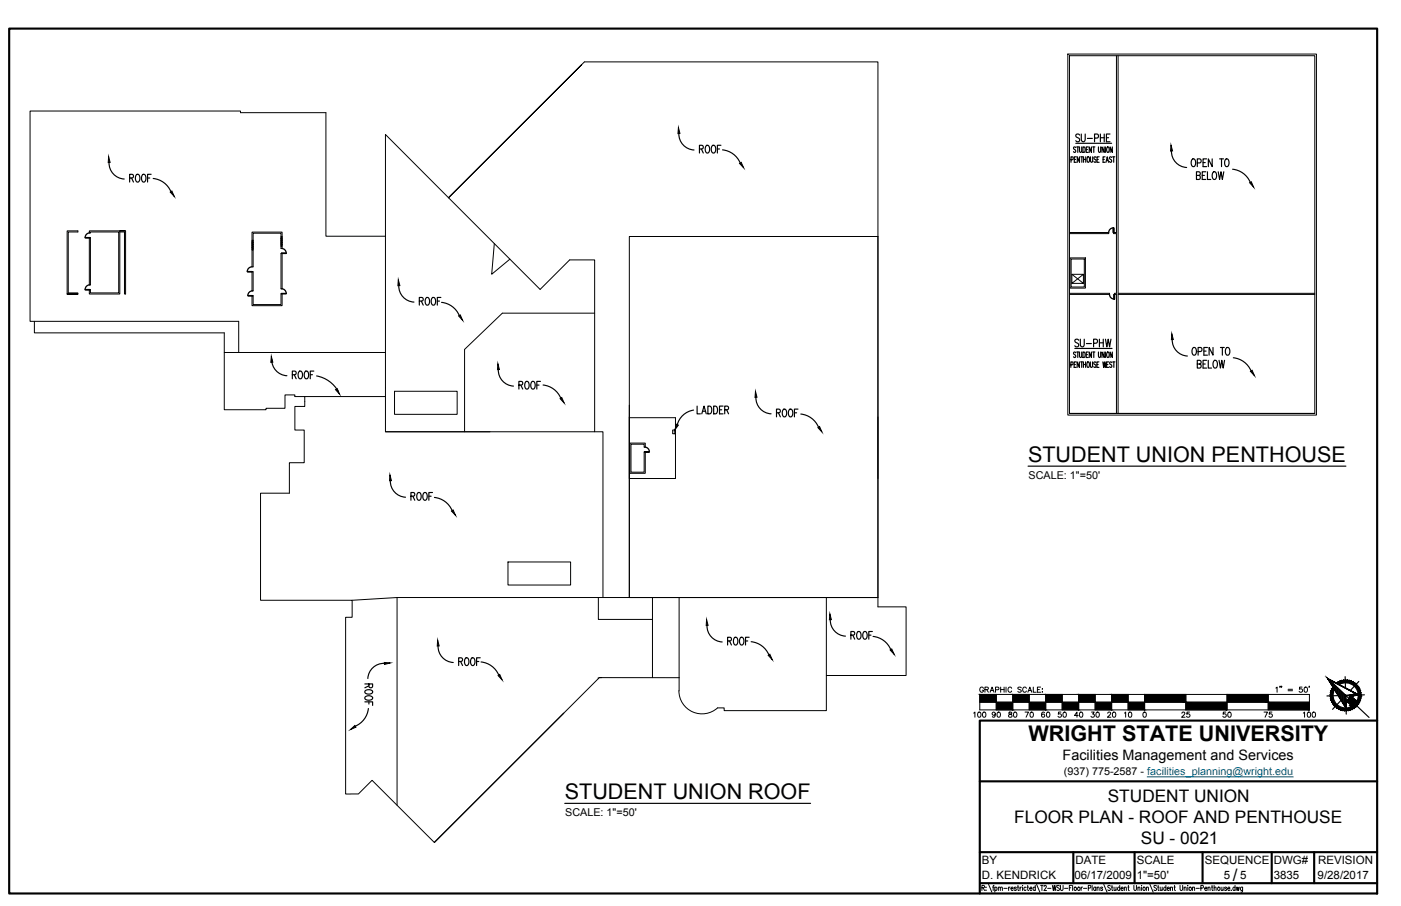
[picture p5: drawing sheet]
<svg xmlns="http://www.w3.org/2000/svg" width="432mm" height="279mm" viewBox="0 0 432 279" stroke-linecap="round" stroke-linejoin="round" font-family="sans-serif">
<!-- layer: A-EXISTING -->
<g fill="none" stroke="#000" stroke-width=".31">
<path d="M179.3 19.9l-41.1 41.1 41.9-41.9h90.5v165.2h-148.2l-13.9 .8M329.1 16.7h76.6v111.3h-76.6zM329.6 17.2h75.6v110.3h-75.6zM344.1 17.2v54.5h-.9M344.6 17.2v73.3h60.6M118.8 41.5l47.7 47.8 9.1-9.1h7.7v53h-64.5zM27.5 71.2h9.4v19.5h-9.4v-1.3h.4v.9h8.7v-18.8h-8.7v.3h-.4zM27.5 73.3h.4v14.6h-.4zM38.5 71.2h-1.6h1.8v19.5h-.3v-19.2h-1.5M77.7 71.6h9.2v5h-.3v-4.7h-8.6v10.4h-.3zM77.7 76.9l.3 .2h-.3M77.7 76.4l.3 .1-.3-.1"/>
<path d="M77.7 75.8l.3 .2-.3-.2M77.7 75.2l.3 .2-.3-.2M77.7 74.7l.3 .1-.3-.1M77.7 76.7l.3 .2M77.7 76.6l.3 .1M77.7 76.2l.3 .1M77.7 76l.3 .2M77.7 75.6l.3 .2M77.7 75.4l.3 .2M77.7 75l.3 .2M77.7 74.9l.3 .1M77.7 74.5l.3 .1"/>
<path d="M77.7 74.3l.3 .2M78 74.1h-.3l.3 .2M86.6 75.8l.3 .2h-.3M86.6 75.2l.3 .2-.3-.2M86.6 74.6l.3 .2-.3-.2M86.6 74.1l.3 .1-.3-.1M86.6 73.5l.3 .2-.3-.2M86.6 78.2h.3v10.9h-.3zM86.6 75.6l.3 .2M86.6 75.4l.3 .2M86.6 75l.3 .2M86.6 74.8l.3 .2"/>
<path d="M86.6 74.5l.3 .1M86.6 74.3l.3 .1M86.6 73.9l.3 .2M86.6 73.7l.3 .2M86.6 73.3l.3 .2M86.6 73.1l.3 .2M86.9 73h-.3l.3 .1M118.8 72.8h-18.4v-38.1h-26.3v-.5h-64.8v64.9h64.3v9.6h-4.5v17.7h12.9v-.5h5.8v-4.1h3.1v.5h3v3h-3v7.3h2.9v10.1h-4.6v9.4h-8.9v33h28.2v5.3h-2v54.5l4-.1 4.2-4.2 19.2 19.2M152.4 75.1l-.9 9.5 5.7-4.7M194 72.9h76.6v111.4h-76.6zM329.6 71.7h12.1v.3h-12.1M329.8 79.5h4.7v9.4h-4.7z"/>
<path d="M330.1 79.9h4.1v8.6h-4.1zM343.2 71.7v.3h.9v18.5h-.6v.3M10.6 99.1v3.6h58.5v6M20.7 90.7v-19.5h3.3v.3h-3v18.8h3v.4M24 90.7h-3.3h3.3M77.7 91.2h.3v2.7h8.6v-3.3h.3v3.7h-9.2zM77.7 83.7v6h.3v-5.9h-.3M183.3 96.6h-28.5l-11.6 11.2v25.4M329.6 90.8h12.4M329.6 90.5h12.4v.3M330.4 84.6l3.5 2.8h-3.5M333.9 84.6l-3.5 2.8v-2.8h3.5v2.8"/>
<path d="M343.4 90.8h.7v36.7M405.2 90.8h-60.6v36.7M73.6 108.7h45.2M93.9 122.3h24.9M118.8 133.2h32.2M121.6 120.7h19.3v7.1h-19.3zM183.3 133.2h2.5v51.1M194 124.9v59.4h76.6v2.8h8.7v21.2h-24.6v10.9h-31.5v-.9h-2M194 128.8h14.2v18.8h-14.2M194.1 136.6h4.8v1.3h-.4v-.9h-4v8.6h4v-6.2h.4v6.6h-4.8zM207.3 132.6h.7v1.2h-.7zM270.6 128.6v19"/>
<path d="M329.6 127.5h75.6M156.6 173.3h19.3v7.1h-19.3zM122.4 184.3v64M184.4 184.3v6.7h16.7M201.1 184.3v24.7M209.3 184.3v24.7M254.7 184.3v24M184.4 209.3h.1M184.7 209l-50.8 50.8 39.9-39.9M185.4 209h-.7h24.6M209.3 209v4.1a7.1 7.1 0 0 0 4.2 6.5 7.1 7.1 0 0 0 7.7-1.3"/>
</g>
<!-- layer: A-DOOR -->
<g fill="none" stroke="#000" stroke-width=".4">
<path d="M26.2 73.3h1.5zM27.7 71.8a1.45 1.45 0 0 0-1.5 1.5M86.8 76.6a1.45 1.45 0 0 1 1.4 1.5M86.8 78.1l1.4 .1zM343.2 70.3a1.45 1.45 0 0 0-1.5 1.4M343.2 70.3v1.4zM343.2 70.3v1.4M343.2 70.3v1.4v-1.4M26.2 89.3l1.5 .1zM27.7 87.8a1.45 1.45 0 0 0-1.5 1.5M76.2 83.7l1.5 .1zM76.4 91.2h1.4z"/>
<path d="M77.7 82.3a1.45 1.45 0 0 0-1.5 1.4M77.8 89.7a1.45 1.45 0 0 0-1.4 1.4M86.8 89a1.45 1.45 0 0 1 1.4 1.5M86.8 90.5l1.4 .1zM342 90.8a1.45 1.45 0 0 0 1.4 1.4v-1.4M343.4 90.8l.1 1.5zM198.7 137.9a1.45 1.45 0 0 1 1.4 1.4M198.7 139.3l1.4 .1z"/>
</g>
<!-- layer: A-NOTE -->
<g fill="none" stroke="#000" stroke-width=".36">
<path d="M33.6 50.1a4.9 4.9 0 0 0 4.7 5.1M47.2 55a6.7 6.7 0 0 1 5.5 4.1M209.2 41.2a4.9 4.9 0 0 0 4.7 5.1M222.7 46.2a6.7 6.7 0 0 1 5.4 4.1M361.1 46.6a4.9 4.9 0 0 0 4.6 5.1M367.5 49.1l.2-.1a1.25 1.25 0 0 1 .8 1.2 1.25 1.25 0 0 1-.8 1.2 1.6 1.6 0 0 1-.2-2.3zM368.8 54.1l1-.1 .1-.3-.1-.6-1-.1v2.3l1.1-.2v-.5l-.4-.5M369 50.2l1-.1 .2-.3-.2-.7-1-.1v2.4M370.5 54.1h.7M370.8 50.1h.7M371.6 53h-1.1v2.3h1.1M371.9 49h-1.1v2.4h1.1"/>
<path d="M372.1 53v2.3h1.1M373.6 49v2.4l-1.2-2.4v2.4M373.9 53.1l.2-.1a1.32 1.32 0 0 1 .5 2.2l-.1 .1a1.31 1.31 0 0 1-.6-2.2zM375.5 53l.4 2.3 .4-2.3 .4 2.3 .5-2.3M375.9 49h1.2M376.5 49v2.4M377.8 49.1l.1-.1a1.25 1.25 0 0 1 .9 1.2 1.25 1.25 0 0 1-.9 1.2 1.66 1.66 0 0 1-.1-2.3zM379.9 52.2a6.7 6.7 0 0 1 5.4 4M122.9 88.1a4.9 4.9 0 0 0 4.7 5.1M136.1 93.2a6.7 6.7 0 0 1 5.4 4.1M83.8 110.8a4.9 4.9 0 0 0 4.6 5.1M97.6 115.9a9.6 9.6 0 0 1 6.7 4.8"/>
<path d="M153.6 114a4.9 4.9 0 0 0 4.7 5.1M167.4 118.7a6.7 6.7 0 0 1 5.4 4.1M361.3 104.7a4.9 4.9 0 0 0 4.7 5.1M367.7 107.3l.2-.1a1.32 1.32 0 0 1 .5 2.2l-.2 .1a1.31 1.31 0 0 1-.5-2.2zM369 112.3l1-.1 .2-.4-.2-.6-1-.1v2.4h.8l.3-.2 .1-.6-.4-.4M369.3 108.4l1-.1 .2-.4-.2-.6-1-.1v2.3M370.8 112.3h.7M371 108.3h.7M371.9 111.1h-1.1v2.4h1.1M372.1 107.2h-1.1v2.3h1.1M372.4 111.1v2.4h1M373.9 107.2v2.3l-1.2-2.3v2.3"/>
<path d="M374.2 111.2l.2-.1a1.25 1.25 0 0 1 .8 1.2 1.25 1.25 0 0 1-.8 1.2 1.66 1.66 0 0 1-.2-2.3zM375.7 111.1l.4 2.4 .5-2.4 .4 2.4 .4-2.4M376.1 107.2h1.2M376.7 107.2v2.3M378 107.3l.2-.1a1.31 1.31 0 0 1 .5 2.2l-.2 .1a1.3 1.3 0 0 1-.9-.9 1.3 1.3 0 0 1 .4-1.3zM380.1 110.3a6.7 6.7 0 0 1 5.5 4.1M213.8 126.5a6.2 6.2 0 0 0-5.1 4.6M214.9 125.2v2.4h1M216.3 127.6l.7-2.4 .7 2.4M216.5 126.8h.9M218.2 125.2a1.29 1.29 0 0 1 1.2 .9 1.29 1.29 0 0 1-.4 1.4l-.8 .1zM220 125.2a1.29 1.29 0 0 1 1.2 .9 1.29 1.29 0 0 1-.4 1.4l-.8 .1z"/>
<path d="M221.8 126.4h.6M222.9 125.2h-1.1v2.4h1.1M223.4 126.4l1-.1 .2-.4-.2-.5-1-.2v2.4M224 126.4l.6 1.2M233 122.5a4.9 4.9 0 0 0 4.7 5.1M246.8 127.7a6.7 6.7 0 0 1 5.5 4M120.3 148.3a4.9 4.9 0 0 0 4.7 5M133.9 153.4a6.7 6.7 0 0 1 5.4 4M135 199.2a4.9 4.9 0 0 0 4.7 5.1M217.9 192.9a4.9 4.9 0 0 0 4.7 5.1M231.5 197.9a6.7 6.7 0 0 1 5.5 4M255.9 191.1a4.9 4.9 0 0 0 4.7 5.1"/>
<path d="M269.1 196.3a6.7 6.7 0 0 1 5.4 4M113.5 218.5a6.7 6.7 0 0 1-4 5.4M118.4 204.6a4.9 4.9 0 0 0-5 4.6M148.3 204.1a6.7 6.7 0 0 1 5.4 4.1"/>
</g>
<g fill="#000" stroke="#000" stroke-width=".31">
<path d="M33.5 48.3l.4 1.8h-.5zM52.5 59.2l.5-.3 .7 1.7zM209.1 39.3l.5 1.8-.6 .1zM227.9 50.4l.5-.3 .8 1.7zM360.9 44.7l.5 1.8-.6 .1zM385.1 56.4l.5-.4 .8 1.7zM122.8 86.3l.4 1.8h-.6zM141.3 97.4l.6-.3 .7 1.7zM83.6 109.9l.5 1.8-.6 .1zM103.4 120.2l.5-.4 .8 1.8zM153.5 112.2l.4 1.8h-.6zM361.2 102.9l.4 1.8h-.6z"/>
<path d="M385.4 114.5l.5-.3 .7 1.7zM172.6 122.9l.5-.3 .8 1.7zM208.5 130.8l.6 .3-1.1 1.5zM232.8 120.7l.5 1.8-.6 .1zM252.1 131.9l.5-.4 .7 1.7zM120.2 146.4l.4 1.8-.5 .1zM139.1 157.6l.6-.3 .7 1.7zM134.9 197.4l.5 1.8h-.6zM217.8 191.1l.4 1.8h-.6zM255.8 189.3l.4 1.8h-.6zM118.4 204.3l1.9 .1-1.8 .5zM153.5 208.3l.5-.3 .8 1.7z"/>
<path d="M236.8 202.1l.5-.3 .7 1.6zM274.3 200.4l.5-.3 .8 1.7zM108 225l1.4-1.3 .3 .6z"/>
</g>
<!-- layer: BORDER -->
<path d="M2.8 8.8h421.6v266.7h-421.6zM424.4 222.2h-122.4v53.3M302 241h122.4M302 262.8h122.4M302.1 272.4h122.3M330.8 262.8v9.6M349.7 262.8v9.6M370.6 262.8v9.6M392 262.8v9.6M405 262.8v9.6" fill="none" stroke="#000" stroke-width=".66"/>
<!-- layer: BORDER-NOTE -->
<g fill="none" stroke="#000" stroke-width=".31">
<path d="M302.6 273.8l.7-.1v-.6l-.7-.1v1.6M303 273.8l.4 .8M303.9 273.6h.1M303.9 274.5h.1M304.7 272.7l1 2.5M305.9 273.6h.4M306.4 273l-.3 .3v1.3M306.6 273.8l.1-.2a.47 .47 0 0 1 .6 .5 .47 .47 0 0 1-.6 .4l-.1-.1M306.6 273.6v1.6M307.7 273.9l.3-.3h.3v1M307.7 273.6v1M308.3 273.9l.3-.3h.3v1"/>
<path d="M309.4 274h1M310.9 273.6v1M311.3 273.6l-.4 .4M311.6 274h.7l-.1-.4a.46 .46 0 0 0-.6 .5 .46 .46 0 0 0 .6 .4l.1-.1M313.2 273.8l-.2-.2-.4 .2 .6 .4v.3l-.3 .1-.3-.2M313.6 273.6h.4M313.7 273v1.3l.3 .3M314.4 273.6v1M314.8 273.6l-.4 .4M315.1 273.1h.1M315.2 273.6v1M316.2 273.8l-.1-.2a.47 .47 0 0 0-.5 .5 .47 .47 0 0 0 .5 .4l.1-.1"/>
<path d="M316.6 273.6h.4M316.8 273v1.3l.2 .3M317.4 274h.7l-.1-.4a.47 .47 0 0 0-.6 .5 .47 .47 0 0 0 .6 .4l.1-.1M319.1 273.8l-.1-.2a.47 .47 0 0 0-.6 .5 .47 .47 0 0 0 .6 .4l.1-.1M319.1 273v1.6M319.5 272.7l1 2.5M320.7 273h.8M321.1 273v1.6M321.8 273.4l.2-.4 .5 .3-.8 1.3h.9M322.9 274h1M324.4 273l.2 1.6 .3-1.6 .3 1.6 .3-1.6M326.5 273.3l-.3-.3-.5 .3 .1 .3 .5 .3a.41 .41 0 0 1 .2 .6 .41 .41 0 0 1-.7 0l-.1-.1"/>
<path d="M326.8 273v1.2l.4 .4 .4-.2 .1-1.4M328.1 274h1M329.6 273.8h.4M330.3 273h-.7v1.6M330.6 273v1.6M333.2 273.6v1M333.7 273.6h-.3l-.2 .4M333.9 274h1.1M335.4 273.9l.7-.1v-.7l-.7-.1v1.6M336.6 273v1.6M337.7 273.8l-.1-.2a.47 .47 0 0 0-.6 .5 .47 .47 0 0 0 .6 .4l.1-.1M337.7 273.6v1"/>
<path d="M338.1 273.9l.3-.3h.3l.1 1M338.1 273.6v1M339.8 273.8l-.5-.2v.4l.5 .4-.2 .2-.4-.2M340.2 272.7l1 2.5M342.2 273.3l-.3-.3-.5 .3 .1 .3 .5 .3a.41 .41 0 0 1 .2 .6 .41 .41 0 0 1-.7 0l-.1-.1M342.6 273.6h.4M342.7 273v1.3l.3 .3M343.4 273.6v.9l.3 .1 .3-.3M344 273.6v1M345.1 273.8l-.1-.2a.46 .46 0 0 0-.6 .5 .46 .46 0 0 0 .6 .4l.1-.1M345.1 273v1.6M345.5 274h.7l-.1-.4a.44 .44 0 0 0-.6 .5 .44 .44 0 0 0 .7 .3"/>
<path d="M346.5 273.9l.3-.3h.3v1M346.5 273.6v1M347.6 273.6h.4M347.8 273v1.3l.3 .3M349.5 273v1.2l.3 .4 .4-.2 .1-1.4M350.7 273.9l.3-.3h.3v1M350.7 273.6v1M351.8 273.1h.1M351.8 273.6v1M353.3 273.9l.3-.3h.3l.1 1M353.3 273.6v1M354.4 272.7l1 2.5"/>
<path d="M356.4 273.3l-.2-.3-.5 .3 .1 .3 .4 .3a.42 .42 0 0 1 .1 .7 .42 .42 0 0 1-.6-.2M356.8 273.6h.4M356.9 273v1.3l.3 .3M357.6 273.6v.9l.3 .1 .3-.3M358.2 273.6v1M359.3 273.8l-.1-.2a.47 .47 0 0 0-.5 .5 .47 .47 0 0 0 .5 .4l.1-.1M359.3 273v1.6M359.7 274h.7l-.1-.4a.47 .47 0 0 0-.6 .5 .47 .47 0 0 0 .6 .4l.1-.1M360.8 273.9l.2-.3h.3l.1 1M360.8 273.6v1M361.8 273.6h.4M362 273v1.3l.3 .3"/>
<path d="M363.7 273v1.2l.3 .4 .4-.2 .1-1.4M364.9 273.9l.3-.3h.3l.1 1M364.9 273.6v1M366 273.1h.1M366.1 273.6v1M367.6 273.9l.2-.3h.3l.1 1M367.6 273.6v1M368.6 274h1M370.1 273.9l.8-.2-.1-.6-.7-.1v1.6M371.3 274h.7l-.1-.4a.47 .47 0 0 0-.6 .5 .47 .47 0 0 0 .6 .4l.1-.1M372.3 273.9l.3-.3h.3v1M372.3 273.6v1"/>
<path d="M373.4 273.6h.4M373.6 273v1.3l.3 .3M374.2 273.9l.3-.3h.3v1M374.2 273v1.6M376.4 273.6v.9l.3 .1 .3-.3M377 273.6v1M378.1 273.8l-.6-.2v.4l.6 .4-.3 .2-.4-.2M378.4 274h.7l-.1-.4a.47 .47 0 0 0-.6 .5 .47 .47 0 0 0 .6 .4l.1-.1M379.5 274.5h.1M380.7 273.8l-.2-.2a.47 .47 0 0 0-.5 .5 .47 .47 0 0 0 .5 .4l.2-.1M380.7 273v1.6M381.1 273.6l.2 1 .2-1 .2 1 .3-1"/>
<path d="M383 273.6l-.1 1.4-.4 .1M383 273.8l-.1-.2a.47 .47 0 0 0-.6 .5 .47 .47 0 0 0 .6 .4l.1-.1"/>
<circle cx="331.4" cy="274" r=".48"/>
<circle cx="332.5" cy="274" r=".47"/>
<circle cx="352.6" cy="274" r=".47"/>
<circle cx="366.9" cy="274" r=".48"/>
<circle cx="375.6" cy="274" r=".48"/>
</g>
<!-- layer: ROOM-NUMBER -->
<g fill="none" stroke="#000" stroke-width=".36">
<path d="M330.1 49.2h.6v-.8h-.6v1.7M331.1 49.2h.4M331.5 45.5a.38 .38 0 0 0-.6-.1 .38 .38 0 0 0 .2 .6l.4 .3v.5l-.2 .2-.4-.2M331.6 44.2h11M331.7 48.4h-.6v1.7h.6M331.8 45.3h.7M332.2 45.3v1.7M332.7 45.3v1.2l.3 .5 .3-.2 .1-1.5M332.7 48.4v1.7l-.7-1.7v1.7M332.8 41.7a.6 .6 0 0 0-.8-.4 .6 .6 0 0 0-.3 .8l.7 .5a.63 .63 0 0 1 .2 1 .63 .63 0 0 1-1-.2M333.1 48.4h.7M333.3 41.3v1.7l.5 .7 .6-.3 .1-2.1"/>
<path d="M333.4 48.4v1.7M333.8 45.3a.93 .93 0 0 1 .7 .7 .93 .93 0 0 1-.2 .9l-.5 .1zM334 49.2h.6M334 48.4v1.7M334.6 48.4v1.7M334.8 46.1h.4M335.1 42.7h1.6M335.2 48.4h.1a.96 .96 0 0 1 0 1.7 1.44 1.44 0 0 1-.1-1.7zM335.4 45.3h-.6v1.7h.6M336.1 48.4v1.2l.3 .5 .3-.3 .1-1.4M336.4 45.3v1.7l-.7-1.7v1.7M336.8 45.3h.7"/>
<path d="M337.1 45.3v1.7M337.3 42.6l1.1-.1 .2-.4-.2-.7-1.1-.1v2.4M337.8 48.6a.37 .37 0 0 0-.6-.1 .37 .37 0 0 0 .1 .6l.4 .2 .1 .5-.2 .3-.4-.3M338.1 49.2h.4M338.6 45.3v1.2l.3 .5 .3-.2v-1.5M338.8 48.4h-.7v1.7h.7M339.1 41.3v2.4M339.1 42.5h1.2M340 49.2h.4M340.3 45.3v1.7l-.7-1.7v1.7M340.3 41.3v2.4M340.6 48.4h-.6v1.7h.6"/>
<path d="M340.7 45.3v1.7M340.9 50.1l.4-1.7 .4 1.7M341 42.5h.7M341 49.5h.5M341.3 45.4l.1-.1a.96 .96 0 0 1 0 1.7 1.41 1.41 0 0 1-.1-1.6zM342.1 41.3h-1.1v2.4h1.1M342.6 48.6a.37 .37 0 0 0-.6-.1 .37 .37 0 0 0 .2 .6l.4 .3v.4l-.2 .3-.5-.3M342.8 45.3v1.7l-.6-1.7v1.7M342.9 48.4h.7M343.3 48.4v1.7M330 112.5l.6-.1v-.7l-.6-.1v1.7M331.1 112.4h.3"/>
<path d="M331.3 107.5h11.4M331.5 108.8a.37 .37 0 0 0-.6-.1 .37 .37 0 0 0 .2 .6l.4 .3v.4l-.2 .3-.4-.3M331.7 111.6h-.6v1.7h.6M331.8 108.6h.7M332.2 108.6v1.7M332.5 104.9a.59 .59 0 0 0-.8-.3 .59 .59 0 0 0-.3 .8l.7 .4a.62 .62 0 0 1 .3 1 .62 .62 0 0 1-1 .1l-.1-.3M332.7 111.6v1.7l-.7-1.7v1.7M332.7 108.6l.1 1.4 .2 .3 .3-.3 .1-1.4M333 104.6v1.7a.61 .61 0 0 0 .3 .6 .61 .61 0 0 0 .6 0l.3-.6v-1.7M333.1 111.6h.6M333.4 111.6v1.7M333.8 108.6a.93 .93 0 0 1 .7 .6 .93 .93 0 0 1-.2 1l-.5 .1z"/>
<path d="M333.9 111.6v1.7M333.9 112.4h.7M334.6 111.6v1.7M334.8 109.4h.4M334.8 106h1.6M335.2 111.7l.1-.1a.96 .96 0 0 1 0 1.7 1.37 1.37 0 0 1-.1-1.6zM335.4 108.6h-.6v1.7h.6M336.1 111.6v1.2l.2 .5 .4-.5v-1.2M336.4 108.6v1.7l-.7-1.7v1.7M336.8 108.6h.7M337.1 105.8l1-.1 .2-.3-.2-.7-1-.1v2.4M337.1 108.6v1.7"/>
<path d="M337.8 111.9a.38 .38 0 0 0-.6-.2 .38 .38 0 0 0 .1 .6l.3 .2a.42 .42 0 0 1 .2 .6 .42 .42 0 0 1-.6 .1l-.1-.1M338.1 112.4h.4M338.6 108.6v1.2l.3 .5 .3-.3v-1.4M338.7 111.6h-.6v1.7h.6M338.9 104.6v2.4M338.9 105.7h1.1M339.9 111.6l.3 1.7 .2-1.7 .2 1.7 .3-1.7M340 104.6v2.4M340.3 108.6v1.7l-.7-1.7v1.7M340.7 108.6v1.7M340.7 104.6l.4 2.4 .5-2.4 .4 2.4 .4-2.4M341.1 112.4h.4"/>
<path d="M341.3 108.6h.1a.96 .96 0 0 1 0 1.7 1.37 1.37 0 0 1-.1-1.7zM341.7 111.6h-.6v1.7h.6M342.7 111.9a.38 .38 0 0 0-.6-.2 .38 .38 0 0 0 .1 .6l.3 .2a.42 .42 0 0 1 .2 .6 .42 .42 0 0 1-.6 .1l-.1-.1M342.8 108.6v1.7l-.6-1.7v1.7M343 111.6h.6M343.3 111.6v1.7"/>
</g>
<!-- layer: BORDER-NOTE -->
<path d="M316.9 143.8h97.9M174.1 247.7h75.7" fill="none" stroke="#000" stroke-width=".36"/>
<path d="M353.6 239.6h45" fill="none" stroke="#007095" stroke-width=".36"/>
<!-- layer: Graphic Scale -->
<g fill="none" stroke="#000" stroke-width=".31">
<path d="M302 214.2h101.6v4.7h-101.6zM302 216.5h101.6M303.1 212.3a.59 .59 0 0 0-.6-.4 .59 .59 0 0 0-.5 .6v.4a.57 .57 0 0 0 .5 .6 .57 .57 0 0 0 .6-.6h-.4M303.6 212.7l.9-.1 .1-.6-1-.1v1.6M304.1 212.7l.5 .8M305.2 213.5l.6-1.6 .6 1.6M305.4 213h.7M306.8 212.7h.9v-.7l-.9-.1v1.6M307.1 214.2v4.7M308.4 211.9v1.6M308.4 212.7h1.1M309.5 211.9v1.6"/>
<path d="M310.1 211.9v1.6M311.8 212.3a.58 .58 0 0 0-.7-.4 .58 .58 0 0 0-.4 .6v.4a.58 .58 0 0 0 .4 .6 .58 .58 0 0 0 .7-.4M312.1 214.2v4.7M314.8 212.1l-.4-.2-.5 .1-.1 .4 .8 .4 .2 .4-.4 .3-.7-.3M316.3 212.3a.59 .59 0 0 0-.6-.4 .59 .59 0 0 0-.5 .6v.4a.59 .59 0 0 0 .5 .6 .59 .59 0 0 0 .6-.4M316.8 213.5l.6-1.6 .6 1.6M317 213h.8M317.2 214.2v4.7M318.5 211.9v1.6h.9M319.7 212.7h.7M320.7 211.9h-1v1.6h1M321.3 212.4h.1"/>
<path d="M321.3 213.3h.1M322.3 214.2v4.7M327.4 214.2v4.7M332.5 214.2v4.7M337.5 214.2v4.7M342.6 214.2v4.7M347.7 214.2v4.7M352.5 219.7a.73 .73 0 0 1 .8 .7 .73 .73 0 0 1-.8 .7l-.3-.6zM352.8 214.2v4.7M365.5 214.2v4.7M378.2 214.2v4.7M390.9 214.2v4.7"/>
<path d="M393.2 212.2l.4-.3v1.6M394.6 211.7l-.2 .3M395 211.7h-.1h.1l-.1 .3M397 212.6h1.4M397 213h1.4M401.3 211.9h-.7l-.1 .7a.56 .56 0 0 1 .8 0 .56 .56 0 0 1-.1 .8 .56 .56 0 0 1-.8-.2M402.1 212a.79 .79 0 0 1 1 .5 .79 .79 0 0 1-.6 1l-.5-.3zM403.6 211.7l-.2 .3"/>
</g>
<g fill="#000" stroke="#000" stroke-width=".31">
<path d="M302 214.2l5.1 2.3v-2.3zM302 214.2l5.1 2.3h-5.1z"/>
<path d="M307.1 216.5l5 2.4v-2.4zM307.1 216.5l5 2.4h-5z"/>
<path d="M312.1 214.2l5.1 2.3v-2.3zM312.1 214.2l5.1 2.3h-5.1z"/>
<path d="M317.2 216.5l5.1 2.4v-2.4zM317.2 216.5l5.1 2.4h-5.1z"/>
<path d="M322.3 214.2l5.1 2.3v-2.3zM322.3 214.2l5.1 2.3h-5.1z"/>
<path d="M327.4 216.5l5.1 2.4v-2.4zM327.4 216.5l5.1 2.4h-5.1z"/>
<path d="M332.5 214.2l5 2.3v-2.3zM332.5 214.2l5 2.3h-5z"/>
<path d="M337.5 216.5l5.1 2.4v-2.4zM337.5 216.5l5.1 2.4h-5.1z"/>
<path d="M342.6 214.2l5.1 2.3v-2.3zM342.6 214.2l5.1 2.3h-5.1z"/>
<path d="M347.7 216.5l5.1 2.4v-2.4zM347.7 216.5l5.1 2.4h-5.1z"/>
<path d="M352.8 214.2l12.7 2.3v-2.3zM352.8 214.2l12.7 2.3h-12.7z"/>
<path d="M365.5 216.5l12.7 2.4v-2.4zM365.5 216.5l12.7 2.4h-12.7z"/>
<path d="M378.2 214.2l12.7 2.3v-2.3zM378.2 214.2l12.7 2.3h-12.7z"/>
<path d="M390.9 216.5l12.7 2.4v-2.4zM390.9 216.5l12.7 2.4h-12.7z"/>
</g>
<!-- layer: NORTH -->
<g fill="#000" stroke="#000" stroke-width=".31">
<path d="M415.2 216l-.3 .4zM416.4 214.7l-.3 .4zM416.5 214.8l-.1 .2zM416.7 217.4l-.2 .4zM416.7 217.4l-.1 .3zM416.7 217.4l-.1 .2zM416.9 217.3l-.2 .4zM417.3 215.6l.6 .6-1.2 .3z"/>
<path d="M410.8 211.9l.4 .3-.7 .2zM410.5 212.4l.5 .3 .2-.5zM410.5 212.4l.5 .3-.7 .3zM410.3 213l.5 .2 .2-.5zM410.3 213l.5 .2-.7 .4zM410.1 213.6l.6 .1 .1-.5zM410.1 213.6l.6 .1-.7 .5zM410 214.2h.6l.1-.5zM410 214.2h.6l-.6 .5zM410.6 214.2l-.6 .5h.6zM410 214.7h.6l-.5 .6zM410.6 214.7l-.5 .6 .6-.1zM410.1 215.3l.6-.1-.4 .7zM410.7 215.2l-.4 .7 .5-.2zM410.3 215.9l.5-.2-.3 .8zM410.8 215.7l-.3 .8 .5-.3zM410.5 216.5l.5-.3-.2 .8zM411 216.2l-.2 .8 .4-.3zM410.8 217l.4-.3-.1 .8zM411.2 216.7l-.1 .8 .4-.4zM411.1 217.5l.4-.4v.8zM411.5 217.1v.8l.4-.4z"/>
<path d="M411.9 217.5l.1 .8-.5-.4zM411.9 217.5l.1 .8 .3-.5zM412.3 217.8l.2 .8-.5-.3zM412.3 217.8l.2 .8 .3-.5zM412.8 218.1l.3 .8-.6-.3zM412.8 218.1l.3 .8 .2-.6zM413.3 218.3l.4 .7-.6-.1zM413.3 218.3l.4 .7 .1-.5zM413.8 218.5l.5 .7-.6-.2zM413.8 218.5l.5 .7v-.6zM414.3 218.6l.6 .6h-.6zM414.3 218.6l.6 .6v-.6zM414.9 218.6l.6 .5-.6 .1zM414.9 218.6l.6 .5-.1-.5zM415.4 218.6l.7 .4-.6 .1zM415.4 218.6l.7 .4-.2-.5zM415.9 218.5l.8 .3-.6 .2zM415.9 218.5l.8 .3-.2-.5zM416.5 218.3l.7 .2-.5 .3zM416.5 218.3l.7 .2-.3-.5zM416.9 218l.8 .1-.5 .4zM416.9 218l.8 .1-.3-.4zM417.4 217.7h.8l-.5 .4zM417.4 217.7h.8l-.4-.4zM417.8 217.3l.8-.1-.4 .5zM418.1 216.9l-.3 .4 .8-.1zM418.1 216.9l.8-.2-.3 .5zM418.4 216.4l-.3 .5 .8-.2zM418.4 216.4l.8-.3-.3 .6zM418.6 215.9l-.2 .5 .8-.3zM418.6 215.9l.7-.3-.1 .5zM418.8 215.4l-.2 .5 .7-.3zM418.8 215.4l.7-.5-.2 .7zM418.9 214.9l-.1 .5 .7-.5zM418.9 214.9l.6-.6v.6zM418.9 214.3v.6l.6-.6zM419.4 213.7l.1 .6h-.6zM418.9 213.8v.5l.5-.6zM419.3 213.1l.1 .6-.5 .1zM418.8 213.3l.1 .5 .4-.7zM419.1 212.5l.2 .6-.5 .2zM418.6 212.7l.2 .6 .3-.8zM418.8 212l.3 .5-.5 .2zM418.3 212.3l.3 .4 .2-.7zM418.4 211.5l.4 .5-.5 .3zM418 211.8l.3 .5 .1-.8zM418 211l.4 .5-.4 .3zM418 211l-.4 .4 .4 .4zM417.5 210.6l.5 .4-.4 .4zM417.5 210.6l-.3 .5 .4 .3zM417 210.3l.5 .3-.3 .5zM417 210.3l-.2 .5 .4 .3zM416.5 210.1l.5 .2-.2 .5zM416.5 210.1l-.2 .5 .5 .2zM415.9 209.9l.6 .2-.2 .5zM415.9 209.9l-.1 .5 .5 .2zM415.4 209.8l.5 .1-.1 .5zM415.4 209.8l-.1 .5 .5 .1zM414.8 209.7l.6 .1-.1 .5zM414.8 209.7v.6h.5zM414.2 209.8l.6-.1v.6zM414.2 209.8v.5h.6zM413.6 209.9l.6-.1v.5zM413.6 209.9l.1 .5 .5-.1zM413 210.1l.6-.2 .1 .5zM413 210.1l.2 .5 .5-.2zM412.5 210.3l.5-.2 .2 .5zM412.5 210.3l.3 .5 .4-.2zM412 210.6l.5-.3 .3 .5zM412 210.6l.3 .5 .5-.3z"/>
<path d="M409.1 209.1l5.7 9.3 .1-.1zM409.1 209.1l5.8 9.2zM409.1 209.1l.5 .5 9.3 4.8zM409.6 209.6l9.3 4.8zM414.8 214.5l4.1-.1-.6-.2zM414.7 214.4l3.6-.2-3.5 .3zM414.7 214.4l.2 4-.1-3.9zM414.7 214.4l.2 4h-.1z"/>
<path d="M415.4 215.8l-.5 .6zM415.4 215.8l-.5 .6z"/>
<path d="M415.7 215.5l-.5 .7zM415.7 215.5l-.5 .8z"/>
<path d="M415.5 216.4l1.1 .9zM415.5 216.5l1 .9z"/>
<path d="M415.7 215.5l-.5 .8 .8-.8zM415.2 216.3l.8-.8-.5 1z"/>
<path d="M416 215.5l-.5 .9 .8-.8zM416.3 215.6l-.5 .8h-.3z"/>
<path d="M416.6 214.5l-.5 .6zM416.6 214.5l-.5 .5z"/>
<path d="M416.3 215.6l-.5 .8 1.4-.7zM415.8 216.4l1.4-.7-.5 .8z"/>
<path d="M416.4 214.7l-.2 .4zM416.4 214.7l-.2 .4z"/>
<path d="M416.4 214.7l-.2 .4zM416.4 214.7l-.2 .4z"/>
<path d="M416.4 214.7l-.2 .4zM416.5 214.7l-.3 .4z"/>
<path d="M416.5 214.7l-.3 .3zM416.5 214.6l-.3 .4z"/>
<path d="M416.5 214.6l-.2 .4zM416.6 214.6l-.3 .4z"/>
<path d="M416.5 214.8l-.1 .2zM416.5 214.8l-.1 .2z"/>
<path d="M416.5 214.8l-.1 .2zM416.5 214.8l-.1 .2z"/>
<path d="M416.5 214.8l-.1 .2zM416.5 214.8l-.1 .2z"/>
<path d="M416.5 214.8l-.1 .2zM416.5 214.8l-.1 .2zM416.5 214.8l-.1 .2z"/>
<path d="M416.5 214.8l-.1 .2zM416.5 214.8l-.1 .2z"/>
<path d="M416.5 214.8l-.1 .2zM416.6 214.9l-.2 .1z"/>
<path d="M415.2 216.2l1.3 1.2zM415.2 216.1l1.3 1.3zM415.2 216.1l-.3 .3zM415.2 216.1l-.3 .3zM415.7 215.4l-.9 1zM415.7 215.4l-.8 1zM415.7 215.4l1.4 .2zM415.7 215.5l1.6 .2zM416.6 215.1l.7 .6zM416.6 215.1l.7 .6z"/>
<path d="M416.7 215l1.4 1.3zM416.6 215l1.5 1.3zM418 216.3l-.3 .4zM418 216.3l-.3 .4zM415.6 216.4l2.1 .3zM415.4 216.3l2.3 .3zM415.4 216.3l1.2 1zM415.4 216.3l1.2 1z"/>
<path d="M416.6 214.5l-.3 .5zM416.6 214.5l-.3 .5z"/>
<path d="M416.6 214.7l-.2 .3zM416.6 214.7l-.2 .3z"/>
<path d="M416.6 214.7l-.2 .3zM416.6 214.7l-.2 .3z"/>
<path d="M416.6 217.7l-.2 .1zM416.6 217.7l-.2 .1z"/>
<path d="M416.6 214.5l-.3 .5zM416.6 214.5l-.3 .5z"/>
<path d="M416.6 214.5l-.3 .5zM416.6 214.5l-.3 .5z"/>
<path d="M416.6 214.5l-.3 .5zM416.6 214.5l-.3 .5z"/>
<path d="M416.6 214.5l-.2 .5zM416.6 214.5l-.2 .5z"/>
<path d="M416.6 214.5l-.2 .5zM416.7 214.6l-.3 .4zM416.7 214.6l-.3 .4zM416.7 214.6l-.3 .4z"/>
<path d="M416.7 217.4l-.1 .2zM416.7 217.4l-.1 .2zM416.7 217.4l-.1 .2z"/>
<path d="M416.7 214.6l-.1 .1zM416.7 214.6l-.1 .1z"/>
<path d="M416.7 215l.6 .6zM416.6 215.1l.6 .6z"/>
<path d="M416.7 217.4l-.1 .2zM416.7 217.4l-.1 .2zM416.7 217.4l-.1 .2z"/>
<path d="M417 217.3l-.3 .4zM417 217.3l-.3 .4z"/>
<path d="M416.7 216.5l1 .2 .2-.5zM417.9 216.2l-.2 .5z"/>
<path d="M416.7 217.4l-.1 .2zM416.7 217.4l-.1 .2z"/>
<path d="M416.7 217.4l-.1 .2zM416.7 217.4l-.1 .2z"/>
<path d="M416.7 217.4l-.1 .2zM416.7 217.4l-.1 .2zM416.7 217.4l-.1 .2zM416.7 217.4l-.1 .2z"/>
<path d="M416.7 217.4l-.1 .2zM416.7 217.4l-.1 .3zM416.7 217.4l-.1 .3z"/>
<path d="M416.7 217.4l-.3 .4zM416.7 217.4l-.3 .4zM416.7 217.4l-.2 .5z"/>
<path d="M416.7 217.4l-.2 .5zM416.7 217.4l-.2 .5z"/>
<path d="M417 217.4l-.5 .5zM417 217.4l-.5 .5z"/>
<path d="M416.7 217.4l-.2 .5zM416.8 217.4l-.3 .5z"/>
<path d="M416.8 217.4l-.3 .5zM416.8 217.4l-.3 .5z"/>
<path d="M416.8 217.4l-.3 .5zM416.8 217.4l-.3 .5z"/>
<path d="M416.8 217.4l-.3 .5zM416.8 217.4l-.3 .5z"/>
<path d="M416.8 217.4l-.3 .5zM416.8 217.4l-.3 .5z"/>
<path d="M416.8 217.4l-.2 .4zM416.8 217.4l-.2 .4z"/>
<path d="M416.8 217.4l-.2 .4zM416.9 217.4l-.3 .4z"/>
<path d="M416.9 217.4l-.2 .3zM416.9 217.3l-.2 .4z"/>
</g>
<path d="M416.4 214.9v.1" fill="none" stroke="#000" stroke-width=".31"/>
<circle cx="416.6" cy="217.4" r=".18" fill="#000"/>
<g fill="none" stroke="#000" stroke-width=".36">
<path d="M409.4 209.4l6.5 6.1M409.4 209.4v.1M409.6 209.6v.2M409.8 209.8l.1 .4M410.1 210v.6M410.3 210.2v.7M410.5 210.4v.9M410.7 210.6v1M410.9 210.8v1.2M411.1 211l.1 1.4M411.3 211.2l.1 1.5M411.6 211.4v1.7"/>
<path d="M411.8 211.6v1.8M412 211.9v1.9M412.2 212.1l.1 2M412.4 212.3l.1 2.2-3.5 .1M412.6 212.5l.1 2.4M412.7 211.1a3.9 3.9 0 0 1 5.8 2.6 3.9 3.9 0 0 1-4.3 4.6 3.9 3.9 0 0 1-2.9-5.7M412.8 212.7l.1 2.5M413.1 212.9v2.7M413.3 213.1l.1 2.8-2.7 2.9M413.5 213.3l.1 3M413.7 213.5l.1 3.2M413.9 213.7l.1 3.3"/>
<path d="M414.1 213.9l.1 3.5M414.4 214.1l.1 3.6M414.6 214.3l.1 3.8M414.6 208.7l.1 3.5M414.8 216.7l.1 3.5M417 216.5l5 4.7M418.8 210.2l-2.6 2.8M420.5 214.3l-3.5 .1"/>
</g>
<g font-size="6.7">
<text x="316.9" y="142.4">STUDENT UNION PENTHOUSE</text>
<text x="317" y="228.4">WRIGHT STATE UNIVERSITY</text>
<text x="174.1" y="246.3">STUDENT UNION ROOF</text>
</g>
<g font-size="5.7">
<text x="214.8" y="48.3">ROOF</text>
<text x="39.2" y="57.5">ROOF</text>
<text x="89.3" y="118.2">ROOF</text>
<text x="159.1" y="121.4">ROOF</text>
<text x="238.5" y="129.8">ROOF</text>
<text x="125.9" y="155.6">ROOF</text>
<text x="116.1" y="218.7" transform="rotate(-90 116.1 218.7)">ROOF</text>
</g>
<g font-size="5.3">
<text x="128.4" y="95.2">ROOF</text>
<text x="223.3" y="200">ROOF</text>
<text x="261.4" y="198.3">ROOF</text>
<text x="140.4" y="206.4">ROOF</text>
<text x="341.4" y="247.4">STUDENT UNION</text>
<text x="312.6" y="253.8">FLOOR PLAN - ROOF AND PENTHOUSE</text>
<text x="351.6" y="260.2">SU - 0021</text>
<text x="380" y="271.7">/</text>
</g>
<g font-size="4.4">
<text x="299.2" y="222.2">100</text>
<text x="304.8" y="222.2">90</text>
<text x="310.1" y="222.2">80</text>
<text x="315" y="222.2">70</text>
<text x="320" y="222.2">60</text>
<text x="325.3" y="222.2">50</text>
<text x="330.2" y="222.2">40</text>
<text x="335.5" y="222.2">30</text>
<text x="340.4" y="222.2">20</text>
<text x="345.7" y="222.2">10</text>
<text x="363.4" y="222.2">25</text>
<text x="376.1" y="222.2">50</text>
<text x="388.8" y="222.2">75</text>
<text x="400.8" y="222.2">100</text>
<text x="327.5" y="234.3">Facilities Management and Services</text>
</g>
<g font-size="3.5">
<text x="302.6" y="266.3">BY</text>
<text x="331.5" y="266.3">DATE</text>
<text x="350.3" y="266.3">SCALE</text>
<text x="371.3" y="266.3">SEQUENCE</text>
<text x="392.6" y="266.3">DWG#</text>
<text x="406.2" y="266.3">REVISION</text>
<text x="302.6" y="271.1">D. KENDRICK</text>
<text x="331.1" y="271.1">06/17/2009</text>
<text x="350.3" y="271.1">1&quot;=50'</text>
<text x="377.2" y="271.1">5</text>
<text x="382.2" y="271.1">5</text>
<text x="392.6" y="271.1">3835</text>
<text x="406.1" y="271">9/28/2017</text>
</g>
<g font-size="3.3">
<text x="317" y="147.6">SCALE: 1&quot;=50'</text>
<text x="327.9" y="238.9">(937) 775-2587 - facilities_planning@wright.edu</text>
<text x="174.2" y="251.6">SCALE: 1&quot;=50'</text>
</g>
</svg>
